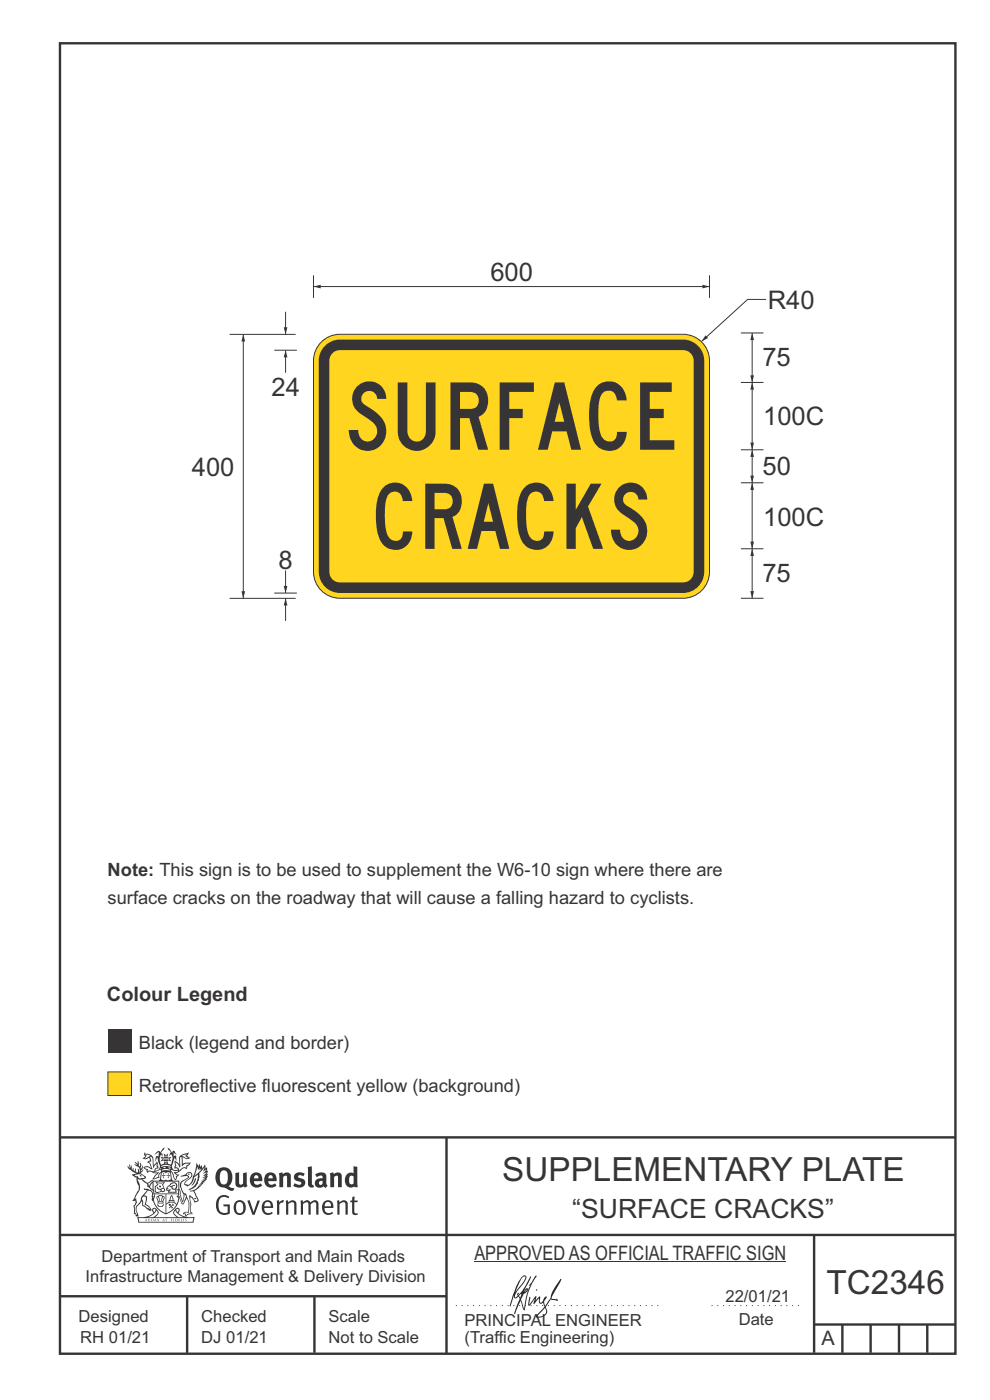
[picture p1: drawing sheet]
<svg xmlns="http://www.w3.org/2000/svg" width="210mm" height="297mm" viewBox="0 0 210 297" stroke-linecap="round" stroke-linejoin="round" font-family="sans-serif">
<path d="M12.7 9.2h190v278h-190zM12.7 262h190M12.7 275h82M39.7 275v12M66.7 275v12M172.7 262v25M172.7 281h30M178.7 281v6M184.7 281v6M190.7 281v6M196.7 281v6" fill="none" stroke="#373435" stroke-width=".51"/>
<path d="M96.7 277h43.1M150.9 277h18.7" fill="none" stroke="#373435" stroke-width=".21" stroke-dasharray=".2 1" stroke-linecap="butt"/>
<path d="M22.9 227.4h5v5h-5z" fill-rule="evenodd" fill="#ffd520" stroke="#373435" stroke-width=".21"/>
<path d="M22.9 218.4h5v5h-5z" fill-rule="evenodd" fill="#373435"/>
<path d="M100.6 267.7h66.2" fill="none" stroke="#373435" stroke-width=".21"/>
<g fill="#373435">
<path d="M47 248.4a2.55 2.55 0 0 0 0 2.7l.3 .2a.81 .81 0 0 0 1-1v-.5a1.04 1.04 0 0 0-1.1-1.5zM46.3 248.1a1.82 1.82 0 0 1 2.1-.2 1.82 1.82 0 0 1 .9 1.8 2.29 2.29 0 0 1-.8 2l.7 .3h.5l-.2 .6a2.87 2.87 0 0 1-2-.7 2.12 2.12 0 0 1-1.7-3.1z" fill-rule="evenodd"/>
<path d="M49.9 248.9l.8-.2v2a.46 .46 0 0 0 .3 .6 .46 .46 0 0 0 .6-.3v-2.1l.7-.2v2.4l.2 .5-.5 .3-.3-.3a1.02 1.02 0 0 1-1.2 .3 1.02 1.02 0 0 1-.6-1.1z" fill-rule="evenodd"/>
<path d="M54 249.5l-.1 .5h.9a.49 .49 0 0 0-.2-.6 .49 .49 0 0 0-.6 .1zM53.4 249.1a1.34 1.34 0 0 1 1.6-.2 1.34 1.34 0 0 1 .6 1.5v.2h-1.7a.77 .77 0 0 0 .5 .8 .77 .77 0 0 0 .9-.4l.3 .5a1.59 1.59 0 0 1-2 .2 1.59 1.59 0 0 1-.5-2.1z" fill-rule="evenodd"/>
<path d="M57 249.5l-.1 .5h1a.49 .49 0 0 0-.2-.6 .49 .49 0 0 0-.7 .1zM56.4 249.1a1.34 1.34 0 0 1 1.6-.2 1.34 1.34 0 0 1 .7 1.5v.2h-1.8a.77 .77 0 0 0 .5 .8 .77 .77 0 0 0 .9-.4l.4 .5a1.59 1.59 0 0 1-2.1 .2 1.59 1.59 0 0 1-.5-2.1z" fill-rule="evenodd"/>
<path d="M59.2 248.9l.7-.2 .1 .4a.95 .95 0 0 1 1-.3 .95 .95 0 0 1 .7 .8v2.3h-.8v-2.3a.46 .46 0 0 0-.8 .1v2.2h-.8z" fill-rule="evenodd"/>
<path d="M62.6 249.1a1.75 1.75 0 0 1 2-.1l-.2 .5-.6-.2a.43 .43 0 0 0-.6 .3l.4 .3a1.04 1.04 0 0 1 1.2 1.1 1.04 1.04 0 0 1-1.4 1l-1.2-.4 .3-.6 1 .4 .4-.4a.88 .88 0 0 0-1-.5l-.4-.2-.1-.4z" fill-rule="evenodd"/>
<path d="M65.3 247.6l.8-.2 .1 3.8 .3 .2 .1 .4a.88 .88 0 0 1-1 0 .88 .88 0 0 1-.3-1z" fill-rule="evenodd"/>
<path d="M67.8 250.6a.43 .43 0 0 0-.1 .7 .43 .43 0 0 0 .7-.1v-.7zM66.8 249.1a1.7 1.7 0 0 1 2.4 .1v1.9l.3 .4-.4 .5-.5-.4a1.03 1.03 0 0 1-1.7-.1 1.03 1.03 0 0 1 .8-1.5h.7v-.4a.8 .8 0 0 0-1.2 .1z" fill-rule="evenodd"/>
<path d="M70 248.9l.7-.2 .1 .4a.95 .95 0 0 1 1-.3 .95 .95 0 0 1 .7 .8v2.3h-.8v-2.3a.46 .46 0 0 0-.8 .1v2.2h-.8z" fill-rule="evenodd"/>
<path d="M74.3 249.5a1.48 1.48 0 0 0 0 1.7h.5l.2-.1v-1.5l-.3-.2zM75 247.4l.8 .1 .1 4.4h-.7l-.1-.2a1.26 1.26 0 0 1-1.4 0 1.26 1.26 0 0 1-.5-1.3 1.29 1.29 0 0 1 .4-1.4 1.29 1.29 0 0 1 1.4-.1z" fill-rule="evenodd"/>
<path d="M46.4 253.9a1.72 1.72 0 0 1 2.3 0l-.3 .3a1.24 1.24 0 0 0-1.4-.2 1.24 1.24 0 0 0-.6 1.4 1.49 1.49 0 0 0 1.2 1.9l.7-.1v-1.3h-.8l-.1-.4h1.3v1.9a1.93 1.93 0 0 1-2.2 0 1.93 1.93 0 0 1-.7-2.2l.2-.8z" fill-rule="evenodd"/>
<path d="M50.4 255.1a1.65 1.65 0 0 0 .2 2.2 .99 .99 0 0 0 1-1.4 .78 .78 0 0 0-.4-.8 .78 .78 0 0 0-.8 0zM50 254.9a1.33 1.33 0 0 1 1.6-.1 1.33 1.33 0 0 1 .5 1.4 1.31 1.31 0 0 1-1.3 1.6 1.31 1.31 0 0 1-1.2-1.6v-.6z" fill-rule="evenodd"/>
<path d="M52.5 254.7l.4-.1 .9 2.6 .8-2.5h.5l-1.1 3h-.5z" fill-rule="evenodd"/>
<path d="M56.3 255.2l-.2 .7h1.3a.7 .7 0 0 0-.3-.8 .7 .7 0 0 0-.8 .1zM55.9 255a1.22 1.22 0 0 1 1.5-.2 1.22 1.22 0 0 1 .5 1.5h-1.8a.93 .93 0 0 0 .5 1 .93 .93 0 0 0 1.1-.2l.2 .3a1.43 1.43 0 0 1-1.8 .1 1.43 1.43 0 0 1-.6-1.7z" fill-rule="evenodd"/>
<path d="M58.7 254.7l.4-.1 .1 .5 .4-.4 .6-.1-.2 .5a.66 .66 0 0 0-.8 .7v1.9h-.4z" fill-rule="evenodd"/>
<path d="M60.6 254.7l.4-.1 .1 .5a.94 .94 0 0 1 1-.5 .94 .94 0 0 1 .8 .8v2.3h-.5l-.1-2.5a.81 .81 0 0 0-1.2 .3v2.2h-.4z" fill-rule="evenodd"/>
<path d="M63.7 254.7l.5-.1 .1 .5 .4-.3a.78 .78 0 0 1 1.1 .3 .9 .9 0 0 1 1-.5 .9 .9 0 0 1 .8 .8v2.3h-.5l-.1-2.5a.67 .67 0 0 0-1.1 .3v2.2h-.5v-2.4l-.4-.3-.7 .4v2.3h-.5z" fill-rule="evenodd"/>
<path d="M69 255.2l-.1 .7h1.3a.7 .7 0 0 0-.3-.8 .7 .7 0 0 0-.9 .1zM68.7 255a1.22 1.22 0 0 1 1.5-.2 1.22 1.22 0 0 1 .5 1.5h-1.8a.93 .93 0 0 0 .4 1 .93 .93 0 0 0 1.2-.2l.1 .3a1.44 1.44 0 0 1-1.7 .1 1.44 1.44 0 0 1-.6-1.7z" fill-rule="evenodd"/>
<path d="M71.4 254.7l.5-.1 .1 .5a.94 .94 0 0 1 1-.5 .94 .94 0 0 1 .8 .8v2.3h-.5l-.1-2.5a.81 .81 0 0 0-1.2 .3v2.2h-.4z" fill-rule="evenodd"/>
<path d="M74.7 253.9l.5-.1v.9h.7l-.1 .3h-.6v2.2l.1 .2h.5l.1 .3a.75 .75 0 0 1-1.2-.6v-2.1h-.4v-.3h.4z" fill-rule="evenodd"/>
<path d="M30.8 244.9l1.1 .3-.9 .5h-.4l.6-.5zM31.8 245.4h.2a2.44 2.44 0 0 1 .4 1.9l.1 .5 .7-1-.1 .6 .3 .3a.57 .57 0 0 0-.6 .7l-1-.1-.5 .2 .2-.5-.8-.3 .7-.1 .9 .5 .1-.1-.6-1.3-.2-.2h.5zM30.7 244.4l-.1 .5 .2 .4-.6 .4a1.04 1.04 0 0 0 1.4-.1l.2 .6-.3 .1-.2 .4a.94 .94 0 0 1 .8 1.1l-.2-.1a1.16 1.16 0 0 0-1.5-.1l.3 .4 .4 .2 .1 .5 .2 .1 .1-.2a.94 .94 0 0 1 1.1 .2l.8 .1-1.2 1.2a1.13 1.13 0 0 0 1.2-.2l.4-.1-.1-.4 .5-.8a.83 .83 0 0 0-.6 1.1l-.3-.1-.7 .4 1.1-1.4-.5 .1-.5-.1 1.3-.5-.1-.1-.9 .4v-.3l.2-.2 .3 .1 .1-.3-.2-.4v-.6l-.1-.4-.7 1v-.7a1.42 1.42 0 0 0-1.6-1.8z" fill-rule="evenodd"/>
<path d="M38.5 245.2l.5-.2 .7-.1-.6 .3 .8 .5h-.3zM38.3 245.5l.2-.1 .1 2a1.69 1.69 0 0 1 1.6-.6l-.8 .5 .1 .5a1.1 1.1 0 0 0-1.5 .6l-.1-.5-.2-.2h-.5l.3-.4-.3-.7a1.42 1.42 0 0 1 .8 1.1l.2-.1zM37.1 246.2l.1 1-.2 .3 .1 .4h.5l.1 .2a.96 .96 0 0 1-1.1-.1l-.1 .1a1.06 1.06 0 0 0 1.3 .2v.1a.72 .72 0 0 1-1 .2l.3 .5 .6 .2-.4 .2-.1 .6-.2-.3-.4-1.1-.4-.4 .4 .9a1.54 1.54 0 0 0 .7 1.2l.2-.3a.58 .58 0 0 1 .4-.8l.2-.1h-.3l-.5-.3 .9-.5a.93 .93 0 0 1 1.2-.5v.2l.2-.2 .1-.5a.99 .99 0 0 0 .7-.8l-1.3 .1-.3 .2-.1-1.4 .9 .4 .9-.3h-.4l-.5-.4 .4-.7-.6 .2a1.46 1.46 0 0 0-1.4 2.1v.4l-.2-.4z" fill-rule="evenodd"/>
<path d="M35.6 248.9l.2 .1-.1 .3 .4 .1h-.4v.6l-.1-.6h-.3l.3-.1z" fill-rule="evenodd"/>
<path d="M34.6 248.9l.2 .1v.3l.3 .1h-.3l-.1 .6v-.6h-.4l.4-.1z" fill-rule="evenodd"/>
<path d="M34.3 248.8a.57 .57 0 0 1 .9 .2 .57 .57 0 0 1 .9-.2l.2 1.4h-.2a.57 .57 0 0 1-.9 0 .69 .69 0 0 1-1.1 0zM34.2 248.1l-.3 2.1-.2 .4h3l-.2-.4-.3-2.1h-.2v.2l-.8-.1-.8 .1v-.2z" fill-rule="evenodd"/>
<path d="M34.2 252.4a.3 .3 0 0 0 .6 0 .3 .3 0 0 0-.6 0zM33.3 250.9l.3 .3-.3 .4a.79 .79 0 0 0 0 1.3l.8-.2-.1-.3a.55 .55 0 0 1-.7-.6l.1-.1 .2 .3 .3 .2 .8-.2-.4-.7 .4-.4-.7 .2zM33 250.7l1.1 .2 .9-.2-.4 .6 .4 1.2a.56 .56 0 0 1-.8 .3l-.2 .1a.73 .73 0 0 1-.9 .1 .73 .73 0 0 1-.3-1v-.4l.6-.4z" fill-rule="evenodd"/>
<path d="M35.6 251.8l.7-.4a.58 .58 0 0 1 1-.1 .58 .58 0 0 1-.4 .9l-.3-.3a.43 .43 0 0 1 .6-.4 .57 .57 0 0 0-.8 .2l-.2-.1-.3 .1 .4 .2a.55 .55 0 0 0 .9 .4v.5h-1.3l.3-.4-.1-.1-.6 .1 .2-.3-.2-.1zM35.4 251.8l-.1 .2a.39 .39 0 0 0 .2 .6h.3l-.2 .4h1.9l-.1-.8a.86 .86 0 0 0-.1-1.3 .86 .86 0 0 0-1.3 .4z" fill-rule="evenodd"/>
<path d="M36 254.8h.8v.2h-.8zM36.4 253.8l.2 .8h-.4zM36.4 253.5l-.3 .5-.1 .6h-.2v.4l-.7 .4 .2 .1a1.48 1.48 0 0 1 2.1 .2l.2-.1-.6-.5v-.5h-.2l-.1-.6z" fill-rule="evenodd"/>
<path d="M35.8 255.4l.4 .1 .1 .3 .3-.2-.2-.2a.38 .38 0 0 1 .5 .5l-.2-.2-.3 .2 .3 .2-.3 .3-.1-.4-.4 .4-.1-.2 .4-.3-.1-.1-.2 .1z" fill-rule="evenodd"/>
<path d="M34.5 254h.2v.2l-.2 .6h-.2zM33.6 255.3h.9v.2a.55 .55 0 0 1-.8 .4v-.2l-.2-.1zM33.4 254h.2l.2 .8h-.2zM33.6 255l.8-.1 .1 .2h-.8zM33.8 253.7h.5l-.2 1.1h-.1zM33.3 253.8l-.1 .3 .3 1.1a.48 .48 0 0 0-.1 .6 .48 .48 0 0 0 .5 .2h.5a.49 .49 0 0 0 .2-.8l.3-1.1-.1-.3a1.42 1.42 0 0 0-1.5 0z" fill-rule="evenodd"/>
<path d="M33.7 251.5l.4 .1 .1 .3h-.3z" fill-rule="evenodd"/>
<path d="M41.3 250.1l.3-.2-.2 .8-.6 .8h-.2l.5-.7z" fill-rule="evenodd"/>
<path d="M39.7 249l.3-.2 .5 .2a.88 .88 0 0 1-.6 1.1 1.22 1.22 0 0 0-.8 1.3l.5 .2a.72 .72 0 0 0 .9-.4l.5-.8 .2-.6 .8-.6v.2a2.85 2.85 0 0 1-2 2.9l.1 .1a2.13 2.13 0 0 0 1.9-1.5v-.3a2.01 2.01 0 0 0 .3-1.7l1.1-1.3-.4 1 .7-.5-.7 1 .8-.4-.8 .8 .7-.2-.9 .6 .8-.1-.8 .4h.7l-.8 .3 .3 .2h-.4l.2 .3h-.4l.2 .3h-.4l.1 .2h-.1a2.16 2.16 0 0 1-2 1.1l.1 .2 .4-.1a.76 .76 0 0 1 .7 .8l.5 1.2-.6 .2a1.45 1.45 0 0 0-1.1-1.3l.2 1.8-.1 1.8 .4 .3a1.07 1.07 0 0 0-1.2 .4v-.3l-.5-.2a.87 .87 0 0 1 1.1-.1v-.7a4.4 4.4 0 0 0-.6-3.1l-.1-.3h-.2a2.16 2.16 0 0 1-.7-2.2l.3-.4 1.2-.7a.55 .55 0 0 0-.4-.8zM37.8 252.4a.76 .76 0 0 1 .3 1.1l.6 1.6 .4-1.7 .2 .1a.61 .61 0 0 1-.1 .9l-.3 .8-.2 .1-.7-1.6-.3 .1a1.18 1.18 0 0 0 .1-1.4zM41.8 247.5l.2 .7 .3-.5v.6l.4-.5a1.9 1.9 0 0 1-1.2 1.4l-.3 .3zM38.2 249.6l1.4-.2 .2 .2v.3l-.5 .2a1.26 1.26 0 0 0-.9 1.9l.2 .7a1.84 1.84 0 0 1 .1 2.1l-.4-1.4a.96 .96 0 0 0-.4-1.2l-.4 .2a.78 .78 0 0 1 0 1.3l.1 .3h.4l.4 1.1a.38 .38 0 0 0 .2 .4 .38 .38 0 0 0 .4-.1l.6-1.2a2.94 2.94 0 0 1 .4 2.5l-.1 .4h-.8l-.3 .4v.2l.4-.1 .1 .4 .2 .1a1.02 1.02 0 0 1 1.3-.5v-.4l-.3-.1 .1-1.8-.3-1.3h.1a1.14 1.14 0 0 1 .8 1 .63 .63 0 0 0 .8-.2 .63 .63 0 0 0-.2-.9l-.6-1.2 .9-.6 .2-.4h.3l-.1-.2h.4l-.1-.3h.3l-.1-.3 .5-.1-.2-.2 .6-.4v-.2h-.2l.4-.5h-.3l.3-.5-.4 .1 .4-.5v-.3l-.3 .2 .2-.7-.1-.2-.4 .3v-.8l-.6 .8-.2-.8-.2 .5-.3-.7-.1 .6-.5-.8-.1 1.4-.6 1.8a1.81 1.81 0 0 1-1 1.5l-.6-.2a1.75 1.75 0 0 1 1.1-1.2 .75 .75 0 0 0 .1-1.3 .75 .75 0 0 0-1.2 .4z" fill-rule="evenodd"/>
<path d="M41.2 254.1h.3l.2 .2-.4 .1z" fill-rule="evenodd"/>
<path d="M29.4 258.4h11.6l-.1 .8h-11.4zM31.3 258.2l.5-.1a2.48 2.48 0 0 0 1.4-1.3l.3 .5-.5 .6-.5 .3zM32.5 256.6l.3-.2 .2 .1-.3 .7zM37.2 256.8a2.65 2.65 0 0 0 1.8 1.4h-1.1l-.5-.3-.5-.6zM37.4 256.5l.2-.1 .3 .2-.3 .6zM29.2 258.2l.1 1.2h11.8l.2-1.1-.2-.1a4.1 4.1 0 0 1-3.3-.9l.3-.4-.1-.6a1.06 1.06 0 0 0-1.3 1l.2 .4 .6 .5h-4.7l.3-.1a.84 .84 0 0 0 .6-.8 .84 .84 0 0 0-.5-.8l-.3-.2h-.5l-.1 .6 .3 .4a4.2 4.2 0 0 1-3.4 .9z" fill-rule="evenodd"/>
<path d="M31 258.7l.1 .2h-.2zM31 258.5l-.3 .6 .4-.2 .2 .2z" fill-rule="evenodd"/>
<path d="M31.3 258.6h.3v.4a.25 .25 0 0 0 .2-.1 .25 .25 0 0 0-.1-.3h.1a.29 .29 0 0 1 0 .4 .29 .29 0 0 1-.4 0 .29 .29 0 0 1 0-.4z" fill-rule="evenodd"/>
<path d="M32.2 258.6a.22 .22 0 0 1 .3 .2 .22 .22 0 0 1-.3 .2zM32 258.6l.1 .4a.33 .33 0 0 0 .4 0 .33 .33 0 0 0 0-.4 .33 .33 0 0 0-.5 0z" fill-rule="evenodd"/>
<path d="M32.9 258.7l.1 .2h-.2zM32.9 258.5l-.2 .6 .3-.2 .2 .2z" fill-rule="evenodd"/>
<path d="M33.3 258.6h.2l.1 .1 .2-.1-.2 .2 .2 .3-.3-.3-.1 .3h-.1l.2-.3z" fill-rule="evenodd"/>
<path d="M34.7 258.7l.1 .2h-.2zM34.7 258.5l-.3 .6 .4-.2 .2 .2z" fill-rule="evenodd"/>
<path d="M35 258.5h.5l-.2 .1v.5h-.2l.1-.5z" fill-rule="evenodd"/>
<path d="M36.2 258.6l.3-.1-.1 .1v.2h.1h-.1v.3h-.2z" fill-rule="evenodd"/>
<path d="M36.7 258.6h.2v.5h-.2z" fill-rule="evenodd"/>
<path d="M37.3 258.6a.22 .22 0 0 1 .3 .2 .22 .22 0 0 1-.3 .2zM37.1 258.6v.4a.33 .33 0 0 0 .5 0 .33 .33 0 0 0 0-.4 .33 .33 0 0 0-.5 0z" fill-rule="evenodd"/>
<path d="M37.8 258.6l.4-.1-.2 .1v.2h.1h-.1v.2l.2 .1h-.4z" fill-rule="evenodd"/>
<path d="M38.4 258.6h.2l-.1 .4 .2 .1h-.3z" fill-rule="evenodd"/>
<path d="M38.9 258.6h.2v.5h-.2z" fill-rule="evenodd"/>
<path d="M39.3 258.6h.2h-.1l.2 .3-.2 .2-.1-.1v-.1l.2 .1z" fill-rule="evenodd"/>
<path d="M34.2 247.4a1.51 1.51 0 0 1 2 .2 2.67 2.67 0 0 0-2.1 0zM35.7 247.6l.4 .1 .1 .3-.4-.1zM34.6 247.6h.5l.1 .2h-.4zM34 247.8l.3 .2h-.3zM34.9 246.9l.3-.2 .3 .2zM34.9 245.6l.2 .1v.3h-.2zM35 245.1l.2 .2 .2-.2-.1 .3h-.2zM35.1 246.3h.2l.1 .4-.2-.2-.2 .2zM35.3 245.7l.2-.1v.4h-.2zM34.4 245.7h.3l.1 .3-.4 .1 .2-.2zM35.7 245.7h.3l-.2 .2 .2 .2-.4-.1zM32.7 244.9l1-.5-.1 1-.2-.2-.3 .2-.3 1.1 .5-1 .3 .9a1.84 1.84 0 0 1 .2 1.7l.4 .1a2.48 2.48 0 0 1 2.2 0l.2-.2-.2-.7 .7-1.8 .4 .7-.2-1-.2-.1-.2 .3v-.9l.6 .4-.6-.8-.3 .1-.1 .4-.5-.9-.5-.3 .2 .5 .6 .5-.5 .8 .4-.4a2.06 2.06 0 0 1 0 2.3l-.5-.2-.2-.6 .1-.1 .8 .2-.4-.5 .4-.5-.7 .2-.2-.2 .2-.7-.5 .4-.5-.4 .2 .7-.2 .2-.7-.2 .4 .5-.4 .5 .8-.2 .1 .1-.2 .6-.5 .2a2.02 2.02 0 0 1 0-2.2l.3 .5-.1-.7-.3-.1 .8-1.2-.4 .3-.5 .8-.2-.3a.8 .8 0 0 0-.8 .5z" fill-rule="evenodd"/>
<path d="M29.2 250.1l.3 .1a.61 .61 0 0 1 .8 .4l.3 .2a.8 .8 0 0 1 .6 1l.4 .1 .5 .5a1 1 0 0 1 .5 1.1l-.1 .7v-.5h-.1a.96 .96 0 0 0-.8-1.3l-.2-.2h-.7l-.1-.1-.1 .1 .1 .3h.6l-1.2 1.3-.2 1-.4 .6a1.33 1.33 0 0 0-.5 1.8l.2 .5a1.26 1.26 0 0 1-.5-1.5l-.1-.3a1.56 1.56 0 0 0 .4-1.7l-.3 .2 .2-.5a3.2 3.2 0 0 0 .7-3zM30.4 253.9h.4a2.06 2.06 0 0 1-.1 1.6l.7 .5 .4 .4-.6-.1-.8-.6-.1-.9a.51 .51 0 0 1 .1-.9zM28.6 249.3a1.52 1.52 0 0 1 2.1 .5l-1.1 .2-.2-.1-.1-.4h-.5zM27.5 247v.8l-.3-.4h-.1a3.1 3.1 0 0 0 1.9 1.6l-1 .1 .5 .6 .5 .1 .1 1.1a1.84 1.84 0 0 1-.3 2.5l-.4 .9-.3 .4 .2 .1 .4-.1 .1 .4-.2 .5-.3 .2 .1 1.7h.2l.3 .5 .1 .1 .4-.1-.1-.5a1.3 1.3 0 0 1-.1-1.7l.9-1 .1 1.1 .6 .2 .5 .5 .1-.1 .2 .3h.5a1.85 1.85 0 0 0-1.2-1.4l.1-.3a1.39 1.39 0 0 0 0-1.4l-.5-.1 .5-.5a.66 .66 0 0 1 .9-.4 .66 .66 0 0 1 .3 .9l-.1 .4 .2-.1v.2l-.1 .3 .2 .5 .1-.3a2.24 2.24 0 0 0 .1-2.2 .73 .73 0 0 1-.7-.7 .73 .73 0 0 1 .6-.7v-.2a.94 .94 0 0 0-.9 .8 .48 .48 0 0 1-.1-.6 .48 .48 0 0 1 .5-.2l.5-.3a.51 .51 0 0 0-.8 .2l-.5 .2-1-.8h.6l.2-.5-1.2-.7 .5-.5v-.3l-.5 .4 .1-.2a.69 .69 0 0 0 .2-1v.4l-.2 .3v-1.1l-.3-.2 .1 .6-.1 .2-.4-1.3v.7l-.6-.4 .5 .7-.6-.2 .3 .3a1 1 0 0 1 .7 1.4l-.2-.8v.9l-.5-.2v-.8l-.2 .7-.2-.1-.1-.6-.2 .4-.2-.2 .1-.7-.2 .5z" fill-rule="evenodd"/>
<path d="M29.6 249.4l.2-.1 .3 .2z" fill-rule="evenodd"/>
<path d="M32.4 250.5h5.6v2l-.2-.1v-1.7h-5.2v2.5h5.2v-.8l.1 .2-.1 1.1v-.3h-2.5v4a4.1 4.1 0 0 0 2.6-3.6l.1-.1a4 4 0 0 1-2.8 3.9 4.2 4.2 0 0 1-2.8-4.7l.1 1.2 .1-.1a3.8 3.8 0 0 0 2.5 3.4v-4h-2.5l-.2-.9z" fill-rule="evenodd"/>
<circle cx="40" cy="249.1" r=".17"/>
</g>
<g fill="#252726">
<path d="M111.6 273.7l.2-.2-.5 .7zM110.4 274.5l.3 .1-.3 .7-.3-.4zM110.9 270.9l.5-.1a9.3 9.3 0 0 1-2 3.2l-.1 .2 1-2.5zM110.6 271a14.7 14.7 0 0 0-2.2 4.9l-.3 1.2 .1 .1 .8-2.4a.42 .42 0 0 0 .2 .7 .42 .42 0 0 0 .6-.3l.2-.2 .2 .6-1.1 3.1h.2l1.1-2.8 .6 1.9 .2 .2 .2-.5a13.5 13.5 0 0 1 2-6.2l.5-.5-.2-.2-1.6 2.1 .4-.1a14.9 14.9 0 0 0-1.3 5.1l-.4-1.2a1.39 1.39 0 0 1 .2-1.8l.1-.2a.92 .92 0 0 0 .8-1.2 .75 .75 0 0 0-.7 .7l-.2 .2 1.6-3.4h-.1l-.4 .7a10.5 10.5 0 0 1-2.2 3.2l.2-.4a.32 .32 0 0 0-.4 .2 .32 .32 0 0 0 .1 .4l-.5 .4a3.2 3.2 0 0 1 1.1-2.3l.5-.6a2.49 2.49 0 0 0 .7-1.6l-.3-.2z" fill-rule="evenodd"/>
<path d="M115.6 277.5a1.15 1.15 0 0 1 .1 1.3 1.15 1.15 0 0 1-1.2 .5h-.5zM112.3 275.1l-.3 1.7 .3 .2 1.2-1.5-.3 1.1 1.1-1.2a.94 .94 0 0 0 .4 1.2l.5-.3 .3 .9-1.2 1.3a.98 .98 0 0 0-.5 1 1.9 1.9 0 0 0 2.3-1.3l-.1-.3a1.02 1.02 0 0 1 .3-1.4l.5-.9 1.5 .3-.2-.5v.3l-1.1-.2v-.2l2-3.6 .1-.3-.1-.1-1.8 2.7a6.6 6.6 0 0 1-1.5 3l-.2-.2a1.01 1.01 0 0 1 .4-1.4l.1-.2-.3-.2-.3 .5-.2 .5-.5 .4-.2-.4 .1-.9-.2-.1-.8 .9 .2-.9h-.1l-1.4 1.7 .2-1.4v-.1z" fill-rule="evenodd"/>
<path d="M113.7 273.5l.3 .3h-.3z" fill-rule="evenodd"/>
</g>
<path d="M12.7 241.3h190M94.7 241.4v45.8" fill="none" stroke="#373435" stroke-width=".51"/>
<path d="M68.1 72.6a5.6 5.6 0 0 1 4-1.7h72.8a5.6 5.6 0 0 1 5.6 5.6v44.8a5.6 5.6 0 0 1-5.6 5.6h-72.8a5.6 5.6 0 0 1-5.6-5.6v-44.8a5.6 5.6 0 0 1 1.6-3.9z" fill-rule="evenodd" fill="#ffd520" stroke="#373435" stroke-width=".21"/>
<path d="M159.6 116.4v10.5" fill="none" stroke="#373435" stroke-width=".21"/>
<g fill="#373435">
<path d="M159.6 116.4l.3 1.5h-.7z"/>
<path d="M159.2 125.4h.7l-.3 1.5z"/>
</g>
<path d="M159.6 70.6v10.5" fill="none" stroke="#373435" stroke-width=".21"/>
<g fill="#373435">
<path d="M159.6 70.6l.3 1.5h-.7z"/>
<path d="M159.2 79.6h.7l-.3 1.5z"/>
</g>
<path d="M159.6 95.4v7" fill="none" stroke="#373435" stroke-width=".21"/>
<g fill="#373435">
<path d="M159.6 95.4l.3 1.5h-.7z"/>
<path d="M159.2 100.9h.7l-.3 1.5z"/>
</g>
<path d="M159.6 102.4v14" fill="none" stroke="#373435" stroke-width=".21"/>
<g fill="#373435">
<path d="M159.6 102.4l.3 1.5h-.7z"/>
<path d="M159.2 114.9h.7l-.3 1.5z"/>
</g>
<path d="M159.6 81.1l-.1 14.3" fill="none" stroke="#373435" stroke-width=".21"/>
<g fill="#373435">
<path d="M159.6 81.1l.3 1.5h-.7z"/>
<path d="M159.2 93.9h.7l-.4 1.5z"/>
</g>
<path d="M157.2 70.6h4.7M162.5 63.5h-3.9l-9.8 8.9M157.2 81.1h4.7M157.2 95.4h4.7M157.2 102.4h4.7M157.2 116.4h4.7M157.2 126.9h4.7" fill="none" stroke="#373435" stroke-width=".21"/>
<g fill="#373435">
<path d="M149.7 71.1l.5 .6-1.4 .7z"/>
<path d="M68.7 73.6a4.5 4.5 0 0 1 3.4-1.6h72.8a4.5 4.5 0 0 1 4.5 4.5v44.8a4.5 4.5 0 0 1-4.5 4.5h-72.8a4.5 4.5 0 0 1-4.5-4.5v-44.8a4.5 4.5 0 0 1 1.1-2.9z" fill-rule="evenodd"/>
</g>
<path d="M70.5 74.9l1-.5 .6-.1h72.8a2.25 2.25 0 0 1 2.2 2.2v44.8a2.25 2.25 0 0 1-2.2 2.3h-72.8a2.25 2.25 0 0 1-2.2-2.3v-44.8v-.6z" fill-rule="evenodd" fill="#ffd520"/>
<path d="M66.5 60.8h84" fill="none" stroke="#373435" stroke-width=".21"/>
<g fill="#373435">
<path d="M149 60.4l1.5 .4-1.5 .4z"/>
<path d="M66.5 60.8l1.5-.4v.8z"/>
</g>
<path d="M66.5 58.4v4.8M150.5 58.4v4.8M60.6 126.9v4.8" fill="none" stroke="#373435" stroke-width=".21"/>
<path d="M60.6 126.9l.4 1.5h-.8z" fill="#373435"/>
<path d="M60.6 74.3v4.8" fill="none" stroke="#373435" stroke-width=".21"/>
<path d="M60.6 74.3l.4 1.5h-.8z" fill="#373435"/>
<path d="M60.6 121v4.8" fill="none" stroke="#373435" stroke-width=".21"/>
<path d="M60.2 124.3h.8l-.4 1.5z" fill="#373435"/>
<path d="M60.6 66.2v4.7" fill="none" stroke="#373435" stroke-width=".21"/>
<path d="M60.2 69.4h.8l-.4 1.5z" fill="#373435"/>
<path d="M48.7 70.9h14M51.6 70.9v56M58.2 74.3h4.8M48.7 126.9h14M58.2 125.8h4.8" fill="none" stroke="#373435" stroke-width=".21"/>
<g fill="#373435">
<path d="M51.6 70.9l.4 1.5h-.8z"/>
<path d="M51.2 125.4h.8l-.4 1.5z"/>
</g>
<text font-size="19.8" fill="#373435" x="73.1" y="95.4">SURFACE</text>
<text font-size="19.2" fill="#373435" x="78.5" y="116.4">CRACKS</text>
<g font-size="7.1" fill="#373435">
<text x="106.5" y="250.5">SUPPLEMENTARY PLATE</text>
<text x="175.3" y="274.5">TC2346</text>
</g>
<text font-size="5.6" fill="#373435" x="121.4" y="258.4">“SURFACE CRACKS”</text>
<g font-size="5.4" fill="#373435">
<text x="104" y="59.6">600</text>
<text x="162.9" y="65.5">R40</text>
<text x="161.7" y="77.7">75</text>
<text x="57.6" y="84">24</text>
<text x="161.9" y="90.2">100C</text>
<text x="40.7" y="100.9">400</text>
<text x="161.7" y="100.8">50</text>
<text x="161.9" y="111.5">100C</text>
<text x="59.1" y="120.6">8</text>
<text x="161.7" y="123.5">75</text>
</g>
<g font-size="4.2" fill="#373435">
<text x="22.7" y="212.4">Colour Legend</text>
<text x="100.6" y="267.2">APPROVED AS OFFICIAL TRAFFIC SIGN</text>
<text x="174.3" y="285.4">A</text>
</g>
<g font-size="3.9" fill="#373435">
<text x="22.8" y="185.8">Note: This sign is to be used to supplement the W6-10 sign where there are</text>
<text x="22.8" y="191.8">surface cracks on the roadway that will cause a falling hazard to cyclists.</text>
<text x="29.5" y="222.6">Black (legend and border)</text>
<text x="29.5" y="231.7">Retroreflective fluorescent yellow (background)</text>
</g>
<g font-size="3.5" fill="#373435">
<text x="21.6" y="267.8">Department of Transport and Main Roads</text>
<text x="18.2" y="271.9">Infrastructure Management &amp; Delivery Division</text>
<text x="16.7" y="280.4">Designed</text>
<text x="42.7" y="280.4">Checked</text>
<text x="69.7" y="280.4">Scale</text>
<text x="98.5" y="281.3">PRINCIPAL ENGINEER</text>
<text x="153.9" y="276.2">22/01/21</text>
<text x="156.7" y="281">Date</text>
<text x="17" y="284.8">RH 01/21</text>
<text x="42.7" y="284.8">DJ 01/21</text>
<text x="69.7" y="285">Not to Scale</text>
<text x="98.5" y="284.8">(Traffic Engineering)</text>
</g>
</svg>
